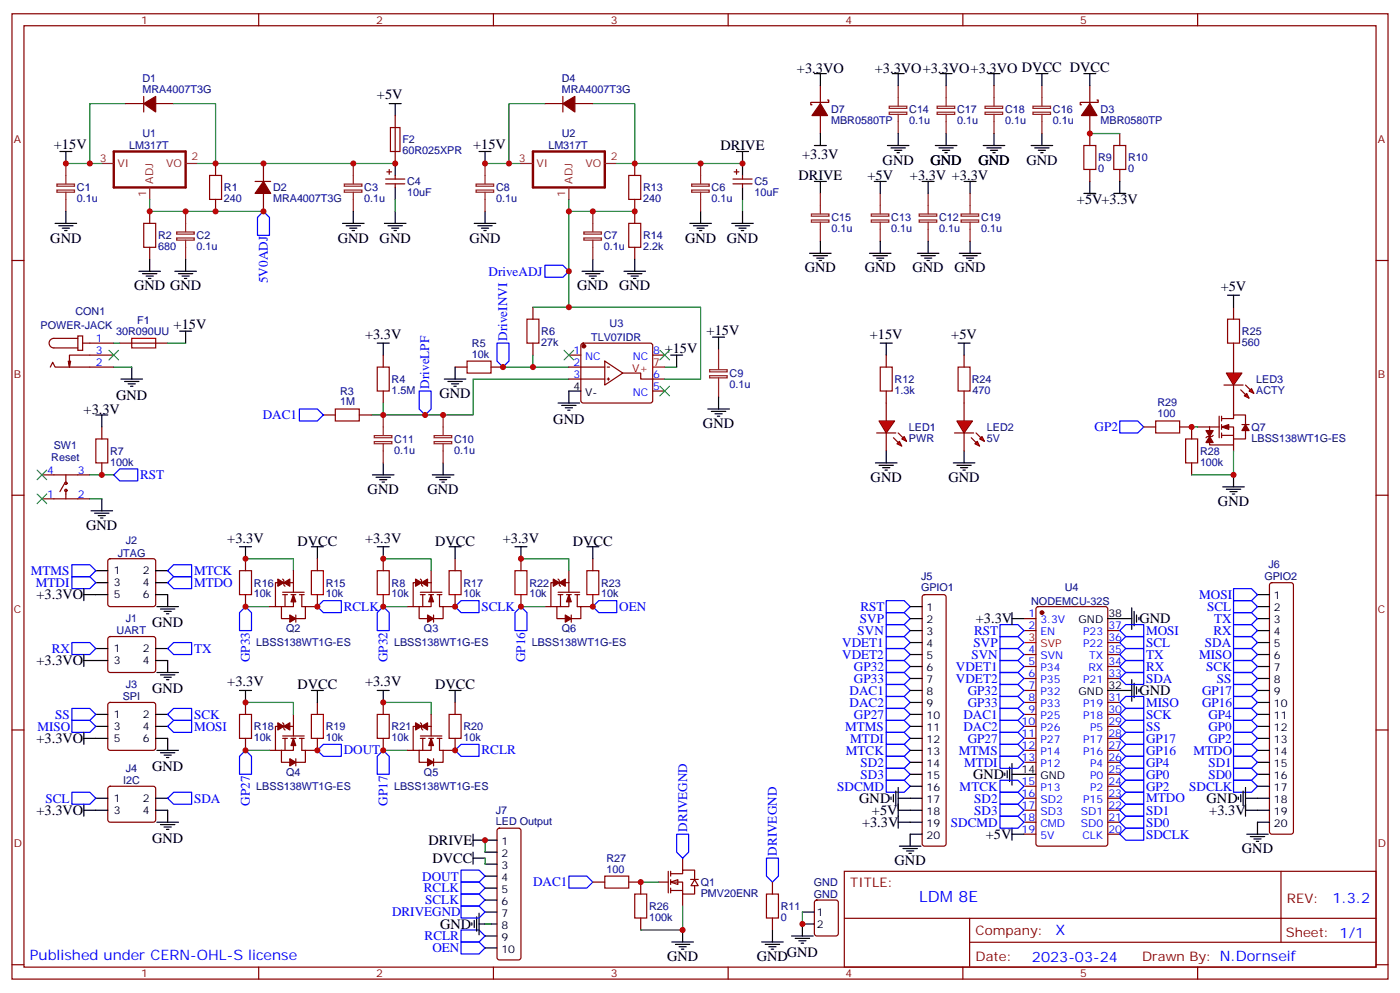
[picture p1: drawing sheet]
<svg xmlns="http://www.w3.org/2000/svg" width="412mm" height="292mm" viewBox="0 0 412 292" stroke-linecap="round" stroke-linejoin="round" font-family="sans-serif">
<g fill="none" stroke="#870000" stroke-width=".35">
<path d="M3.5 4.1h405.4v284.3h-405.4zM7.1 7.6h398.2v277.3h-398.2zM76.2 4.1v3.5M145.3 4.1v3.5M214.5 4.1v3.5M283.6 4.1v3.5M352.8 4.1v3.5M37 30.5h5.3M42.3 28.4v4.6M45.9 30.5h5.3M116.4 34v14.2M160.5 30.5h5.3"/>
<path d="M165.8 28.4v4.6M169.3 30.5h5.3M241.7 25.2v5.3M241.7 34v5.3M243.8 29.5h.3v.7h-5.3v.7h.4M63.5 48.2v3.5M63.5 58.7v3.6M75.1 53.4h4.6M77.6 48.2v5.2M77.6 57v5.3M113.6 52.7h5.6M113.6 54.2h5.6"/>
<path d="M113.9 50.6h1.5M114.7 49.9v1.4M116.4 51.7v1M116.4 54.2v1M215.9 52.7h5.6M215.9 54.2h5.6M216.3 50.6h1.4M217 49.9v1.4M218.7 51.7v1M218.7 54.2v1M3.5 76.7h3.6M44.1 62.3v3.5"/>
<path d="M44.1 72.8v3.6M405.3 76.7h3.6M22.9 99h1.4v4.2h-1.4zM22.9 99.7h-7a1.41 1.41 0 0 0-1.4 1.4 1.41 1.41 0 0 0 1.4 1.4h7M157 90.5v3.5M14.8 108.1l.7-1.4 .7 1.4h17.3M20.8 106.4l-.3 1.7M24.3 101.1h9.2M33.5 104.6h-13v3.5l-.4-1.7M35.3 101.1h14.1M112.9 104.6v3.5M112.9 115.2v3.5"/>
<path d="M134.1 108.1h3.5M144.6 108.1h3.6M157 101.1v3.5M167.6 108.1h10.6M167.6 104.6h3.5M167.6 111.7h10.6M171.3 101.3l.5-.2h19.8l.5 .2 .2 .5v16.2l-.3 .5-.4 .2h-19.8l-.5-.2-.2-.5v-16.2zM178.2 106.4l5.2 3.5-5.2 3.5zM178.9 108.1h.7M178.9 111.7h.7M179.2 111.3v.7M183.4 109.9h5.3v1.8h7.1"/>
<path d="M192.3 104.6h3.5M192.3 115.2h3.5M12.3 139.9h14.2M19.4 139.9v2.4M30 125.8v3.5M30 136.3v3.6M95.2 122.2h3.6M105.8 122.2h3.6M3.5 145.9h3.6M12.3 146.9h14.2M19 142.3l-1.4 2.5M19.4 144.5v2.4"/>
<path d="M405.3 145.9h3.6M32 164.8l.5-.2h12.7l.5 .2 .2 .5v12.7l-.3 .5-.4 .2h-12.7l-.5-.3-.3-.4v-12.7zM271.9 175.4l.4-.2h5.7l.5 .2 .2 .5v72.6l-.2 .5-.5 .2h-5.7l-.5-.2-.2-.5v-72.6zM305.4 178.9l.5-.2h19.7l.7 .4v69.4l-.4 .7h-20l-.7-.4v-69.4zM374.2 171.8l.4-.2h5.7l.5 .2 .2 .5v72.7l-.2 .5-.5 .2h-5.7l-.4-.2-.3-.5v-72.7zM32 187.7l.5-.2h12.7l.5 .2 .2 .5-.1 9.5-.6 .4-13-.1-.5-.6v-9.2zM301.6 182.2h3.6M301.6 185.7h3.6M301.6 192.8h3.6M301.6 196.3h3.6M301.6 199.8h3.6M326.3 185.7h3.5"/>
<path d="M326.3 192.8h3.5M326.3 196.3h3.5M326.3 199.8h3.5M326.3 189.3h3.5M3.5 215h3.6M32 207.1l.5-.2h12.7l.5 .2 .2 .5v12.7l-.3 .5-.4 .2h-12.7l-.5-.2-.3-.5v-12.7zM301.6 203.4h3.6M301.6 206.9h3.6M301.6 210.4h3.6M301.6 214h3.6M301.6 217.5h3.6M326.3 206.9h3.5"/>
<path d="M326.3 210.4h3.5M326.3 214h3.5M326.3 217.5h3.5M405.3 215h3.6M32 231.8l.5-.2h12.7l.5 .2 .2 .5-.1 9.5-.6 .4-13-.1-.5-.6v-9.2zM301.6 221h3.6M301.6 224.5h3.6M301.6 231.6h3.6M301.6 235.1h3.6M301.6 238.7h3.6M326.3 221h3.5M326.3 224.5h3.5"/>
<path d="M326.3 231.6h3.5M326.3 235.1h3.5M326.3 238.7h3.5M326.3 228.1h3.5M248.7 256.6h156.6v28.3h-156.6zM301.6 242.2h3.6M301.6 245.7h3.6M326.3 242.2h3.5M326.3 245.7h3.5M377.3 256.7v20.8M240.1 265.3l.5-.2h5.6l.7 .4v9.5l-.4 .6-5.9 .1-.7-.5v-9.4zM248.7 270.5h156.5"/>
<path d="M285.6 277.5h119.6M285.6 270.5v14.1M3.5 284.2h3.6M76.2 284.9v3.5M145.3 284.9v3.5M214.5 284.9v3.5M283.6 284.9v3.5M352.8 284.9v3.5M405.3 284.2h3.6"/>
<circle cx="19.4" cy="142.3" r=".35"/>
<circle cx="19.4" cy="144.5" r=".35"/>
</g>
<path d="M33.5 44.6h21.2v10.6h-21.2zM157 44.6h21.2v10.6h-21.2z" fill="none" stroke="#870000" stroke-width=".71"/>
<g fill="none" stroke="#8c2424" stroke-width=".35">
<path d="M261.9 31.3h5.2v.6h-5.2zM261.9 33.1h5.2v.6h-5.2zM264.6 25.2v6M264.6 33.7v5.6M16.8 54.2h5.1v.7h-5.1zM16.8 56h5.1v.6h-5.1zM19.4 48.2v6M19.4 56.6v5.7M30 48.2h3.5M44.1 55.2v3.5M54.7 48.2h3.5M101.4 54.2h5.2v.7h-5.2z"/>
<path d="M101.4 56h5.2v.6h-5.2zM104.1 48.2v6M104.1 56.6v5.7M140.2 54.2h5.2v.7h-5.2zM140.2 56h5.2v.6h-5.2zM142.9 48.2v6M142.9 56.6v5.7M153.5 48.2h3.5M167.6 55.2v3.5M178.2 48.2h3.5M203.7 54.2h5.2v.7h-5.2zM203.7 56h5.2v.6h-5.2z"/>
<path d="M206.4 48.2v6M206.4 56.6v5.7M259.3 57v6M273.4 57v6M52 68.3h5.2v.7h-5.2zM52 70.1h5.2v.6h-5.2zM54.7 62.3v6M54.7 70.7v5.7M172 68.3h5.2v.7h-5.2zM172 70.1h5.2v.6h-5.2zM174.6 62.3v6M174.6 70.7v5.7"/>
<path d="M256.6 63h5.2v.7h-5.2zM256.6 64.8h5.2v.6h-5.2zM259.3 65.4v5.7M270.8 63h5.1v.7h-5.1zM270.8 64.8h5.1v.6h-5.1zM273.4 65.4v5.7M209 108.9h5.2v.6h-5.2zM209 110.7h5.2v.6h-5.2zM211.7 102.8v6M211.7 111.3v5.6M110.2 128.3h5.2v.6h-5.2zM110.2 130.1h5.2v.6h-5.2z"/>
<path d="M112.9 122.2v6M112.9 130.7v5.6M127.9 128.3h5.2v.6h-5.2zM127.9 130.1h5.2v.6h-5.2zM130.5 122.2v6M130.5 130.7v5.6"/>
</g>
<g fill="none" stroke="#000" stroke-width=".35">
<path d="M114.7 30.5h3.5M116.4 30.5v3.5M239.9 21.7h3.5M241.7 21.7v3.5M241.7 39.3v3.6M262.8 21.7h3.5M264.6 21.7v3.5M264.6 39.3v3.6M17.6 44.6h3.6M19.4 44.6v3.6M116.4 48.2v3.5M116.4 55.2v3.5"/>
<path d="M141.1 44.6h3.5M142.9 44.6v3.6M217 44.6h3.5M218.7 44.6v7.1M218.7 55.2v3.5M239.9 53.4h3.5M239.9 42.9h3.5M241.7 53.4v3.6M257.5 53.4h3.6M259.3 53.4v3.6M261.4 42.9h6.4M262.5 43.6h4.2"/>
<path d="M263.5 44.3h2.1M264.2 45h.7M271.6 53.4h3.6M273.4 53.4v3.6M16.2 65.8h6.4M17.3 66.5h4.2M18.3 67.2h2.2M19 67.9h.8M19.4 62.3v3.5M40.9 79.9h6.4M44.1 76.4v3.5M51.5 79.9h6.4"/>
<path d="M54.7 76.4v3.5M100.9 65.8h6.3M102 66.5h4.2M103 67.2h2.1M103.7 67.9h.7M104.1 62.3v3.5M113.2 65.8h6.4M114.3 66.5h4.2M115.4 67.2h2.1M116.1 67.9h.7M116.4 62.3v3.5M139.7 65.8h6.3"/>
<path d="M140.8 66.5h4.2M141.8 67.2h2.1M142.5 67.9h.7M142.9 62.3v3.5M171.4 79.9h6.4M174.6 76.4v3.5M203.2 65.8h6.3M204.3 66.5h4.2M205.3 67.2h2.1M206 67.9h.7M206.4 62.3v3.5M215.5 65.8h6.4"/>
<path d="M216.6 66.5h4.2M217.7 67.2h2.1M218.4 67.9h.7M218.7 62.3v3.5M256.1 74.6h6.4M257.2 75.3h4.2M258.2 76h2.1M258.9 76.7h.7M259.3 71.1v3.5M270.2 74.6h6.4M271.3 75.3h4.2M272.3 76h2.2"/>
<path d="M273 76.7h.8M273.4 71.1v3.5M42 80.6h4.2M43 81.3h2.2M43.7 82h.7M52.6 80.6h4.2M52.9 97.5h3.5M53.6 81.3h2.1M54.3 82h.7M54.7 97.5v3.6M172.5 80.6h4.2M173.6 81.3h2.1"/>
<path d="M174.3 82h.7M209.9 99.3h3.5M211.7 99.3v3.5M35.6 111.7h6.4M36.7 112.4h4.2M37.7 113.1h2.2M38.5 113.8h.7M38.8 108.1v3.6M111.1 101.1h3.6M112.9 101.1v3.5M130.9 111.7h6.3M131.9 112.4h4.3"/>
<path d="M133 113.1h2.1M133.7 113.8h.7M134.1 108.1v3.6M164.4 118.7h6.3M165.5 119.4h4.2M171.1 115.2h-3.5v3.5M197.6 104.6h3.5M199.3 104.6v3.5M211.7 116.9v3.6M28.2 122.2h3.5M30 122.2v3.6M109.7 139.9h6.4"/>
<path d="M112.9 136.3v3.6M127.4 139.9h6.3M130.5 136.3v3.6M166.5 120.1h2.1M167.2 120.8h.7M208.5 120.5h6.3M209.5 121.2h4.3M210.6 121.9h2.1M211.3 122.6h.7M26.8 150.5h6.4M27.9 151.2h4.2M28.9 151.9h2.1"/>
<path d="M29.6 152.6h.7M30 146.9v3.6M110.8 140.6h4.2M111.8 141.3h2.1M112.5 142h.7M128.4 140.6h4.2M129.5 141.3h2.1M130.2 142h.7M24.7 175.2h7M24.7 173.4v3.5M28.2 168.1h3.5M28.2 171.6h3.5"/>
<path d="M45.9 168.1h3.5M45.9 171.6h3.5M45.9 175.2h3.5v3.5M46.2 178.7h6.4M47.3 179.4h4.2M268.1 178.7h3.5M333.4 179v6.4M370.4 175.2h3.5M370.4 178.7h3.5M24.7 194.6h7M24.7 192.8v3.5M28.2 191h3.5"/>
<path d="M45.9 194.6h3.5v3.5M45.9 191h3.5M46.2 198.1h6.4M47.3 198.8h4.2M48.3 180.1h2.1M48.3 199.5h2.1M49 180.8h.7M268.1 182.2h3.5M268.1 185.7h3.5M268.1 189.3h3.5M268.1 192.8h3.5M268.1 196.3h3.5"/>
<path d="M268.1 199.8h3.5M298.1 182.2h3.5M298.1 180.4v3.6M326.3 182.2h7.1M334.1 180.1v4.2M334.8 181.2v2.1M335.5 181.9v.7M370.4 182.2h3.5M370.4 185.7h3.5M370.4 189.3h3.5M370.4 192.8h3.5M370.4 196.3h3.5"/>
<path d="M370.4 199.8h3.5M24.7 217.5h7M24.7 215.7v3.6M28.2 210.4h3.5M28.2 214h3.5M45.9 217.5h3.5v3.5M45.9 210.4h3.5M45.9 214h3.5M49 200.2h.7M268.1 203.4h3.5M268.1 210.4h3.5M268.1 214h3.5"/>
<path d="M268.1 217.5h3.5M268.1 206.9h3.5M326.3 203.4h7.1M333.4 200.2v6.4M334.1 201.3v4.2M334.8 202.3v2.1M335.5 203v.7M370.4 203.4h3.5M370.4 210.4h3.5M370.4 214h3.5M370.4 217.5h3.5M370.4 206.9h3.5"/>
<path d="M24.7 238.7h7M24.7 236.9v3.5M28.2 235.1h3.5M45.9 238.7h3.5v3.5M45.9 235.1h3.5M46.2 221h6.4M47.3 221.7h4.2M48.3 222.4h2.1M49 223.1h.7M264.6 238.7h7M264.6 236.9v7M268.1 228.1h3.5"/>
<path d="M268.1 221h3.5M268.1 224.5h3.5M268.1 231.6h3.5M268.1 235.1h3.5M296 227.7v.7M296.7 227v2.1M297.4 226v4.2M298.1 228.1h7.1M298.1 224.9v6.3M366.9 238.7h7M366.9 236.9v3.5M370.4 228.1h3.5"/>
<path d="M370.4 221h3.5M370.4 224.5h3.5M370.4 231.6h3.5M370.4 235.1h3.5M46.2 242.2h6.4M47.3 242.9h4.2M48.3 243.6h2.1M49 244.3h.7M264.6 242.2h7M264.9 249.2h6.4M266 249.9h4.2M267.1 250.6h2.1"/>
<path d="M267.8 251.4h.7M271.6 245.7h-3.5v3.5M298.1 243.9v3.6M298.1 245.7h3.5M367.2 245.7h6.4M368.3 246.4h4.2M369.4 247.1h2.1M370.1 247.8h.7M373.9 242.2h-3.5v3.5M224.4 277.5h6.3M225.4 278.2h4.3M226.5 278.9h2.1"/>
<path d="M227.2 279.6h.7M227.5 273.9v3.6M233.2 275.7h6.3M234.2 276.4h4.3M235.3 277.1h2.1M236 277.8h.7M236.4 268.6h3.5M239.9 272.2h-3.5v3.5"/>
</g>
<path d="M115 37.6h2.8v7h-2.8zM61.7 51.7h3.6v7h-3.6zM42.3 65.8h3.6v7h-3.6zM38.8 99.7h7.1v2.8h-7.1zM155.2 94h3.5v7.1h-3.5zM111.1 108.1h3.6v7.1h-3.6zM137.6 106.4h7v3.5h-7zM28.2 129.3h3.5v7h-3.5zM98.8 120.5h7v3.5h-7z" fill="none" stroke="#a10000" stroke-width=".35"/>
<g fill="none" stroke="#008700" stroke-width=".35">
<path d="M37 30.5h-10.5v17.7h-7.1M51.2 30.5h12.3v17.7M160.5 30.5h-10.6v17.7h-7M174.6 30.5h12.4v17.7M26.5 48.2h3.5M44.1 58.7v3.6h33.5M58.2 48.2h58.2M116.4 58.7v3.6M149.9 48.2h3.6M167.6 58.7v3.6h19.4M218.7 58.7v3.6M167.6 62.3v28.2h-10.6"/>
<path d="M167.6 90.5h38.8v21.2h-10.6M33.5 108.1h5.3M33.5 101.1h1.8M49.4 101.1h5.3M112.9 118.7v3.5M148.2 108.1h8.8M157 104.6v3.5h10.6M167.6 111.7h-28.3v10.5h-29.9M195.8 108.1h3.5M26.5 139.9h7M26.5 146.9h3.5M236.4 268.6v3.6"/>
</g>
<g fill="#870000" stroke="#870000" stroke-width=".35">
<path d="M42.3 30.5l3.6-2.1v4.6z"/>
<path d="M77.6 53.4l2.1 3.6h-4.6z"/>
<path d="M165.8 30.5l3.5-2.1v4.6z"/>
<path d="M241.7 30.5l2.1 3.5h-4.6z"/>
<circle cx="306.9" cy="180.4" r=".53"/>
<circle cx="172" cy="102" r=".53"/>
</g>
<g fill="none" stroke="#00f" stroke-width=".35">
<path d="M77.6 62.3l1.8 1.7v5.3h-3.6v-5.3zM160.5 78.1h5.3l1.8 1.8-1.8 1.8h-5.3zM123.5 115.2h3.5v5.3l-1.8 1.7-1.7-1.7zM146.4 101.1h3.5v5.3l-1.7 1.7-1.8-1.7zM33.5 139.9l1.8-1.8h5.3v3.5h-5.3zM88.2 120.5h5.3l1.7 1.7-1.7 1.8h-5.3zM21.2 166.3h5.3l1.7 1.8-1.7 1.8h-5.3zM21.2 169.9h5.3l1.7 1.7-1.7 1.8h-5.3zM49.4 171.6l1.8-1.7h5.2v3.5h-5.2zM51.2 166.3h5.2v3.6h-5.2l-1.8-1.8zM261.1 176.9h5.2l1.8 1.8-1.8 1.7h-5.2zM363.4 173.4h5.3l1.7 1.8-1.7 1.7h-5.3z"/>
<path d="M363.4 176.9h5.3l1.7 1.8-1.7 1.7h-5.3zM21.2 189.3h5.3l1.7 1.7-1.7 1.8h-5.3zM49.4 191l1.8-1.7h5.2v3.5h-5.2zM261.1 180.4h5.2l1.8 1.8-1.8 1.8h-5.2zM261.1 184h5.2l1.8 1.7-1.8 1.8h-5.2zM261.1 187.5h5.2l1.8 1.8-1.8 1.7h-5.2zM261.1 198.1h5.2l1.8 1.7-1.8 1.8h-5.2zM261.1 194.6h5.2l1.8 1.7-1.8 1.8h-5.2zM261.1 191h5.2l1.8 1.8-1.8 1.8h-5.2zM294.6 184h5.3l1.7 1.7-1.7 1.8h-5.3zM294.6 187.5h5.3l1.7 1.8-1.7 1.7h-5.3zM294.6 191h5.3l1.7 1.8-1.7 1.8h-5.3z"/>
<path d="M294.6 194.6h5.3l1.7 1.7-1.7 1.8h-5.3zM294.6 198.1h5.3l1.7 1.7-1.7 1.8h-5.3zM329.8 192.8l1.8-1.8h5.3v3.6h-5.3zM329.8 196.3l1.8-1.7h5.3v3.5h-5.3zM329.8 185.7l1.8-1.7h5.3v3.5h-5.3zM329.8 189.3l1.8-1.8h5.3v3.5h-5.3zM329.8 199.8l1.8-1.7h5.3v3.5h-5.3zM363.4 184h5.3l1.7 1.7-1.7 1.8h-5.3zM363.4 180.4h5.3l1.7 1.8-1.7 1.8h-5.3zM363.4 187.5h5.3l1.7 1.8-1.7 1.7h-5.3zM363.4 191h5.3l1.7 1.8-1.7 1.8h-5.3zM363.4 194.6h5.3l1.7 1.7-1.7 1.8h-5.3z"/>
<path d="M363.4 198.1h5.3l1.7 1.7-1.7 1.8h-5.3zM21.2 212.2h5.3l1.7 1.8-1.7 1.7h-5.3zM21.2 208.7h5.3l1.7 1.7-1.7 1.8h-5.3zM49.4 210.4l1.8-1.7h5.2v3.5h-5.2zM49.4 214l1.8-1.8h5.2v3.5h-5.2zM261.1 201.6h5.2l1.8 1.8-1.8 1.7h-5.2zM261.1 205.1h5.2l1.8 1.8-1.8 1.8h-5.2zM261.1 208.7h5.2l1.8 1.7-1.8 1.8h-5.2zM261.1 212.2h5.2l1.8 1.8-1.8 1.7h-5.2zM261.1 215.7h5.2l1.8 1.8-1.8 1.8h-5.2zM261.1 219.3h5.2l1.8 1.7-1.8 1.8h-5.2zM294.6 219.3h5.3l1.7 1.7-1.7 1.8h-5.3z"/>
<path d="M294.6 201.6h5.3l1.7 1.8-1.7 1.7h-5.3zM294.6 205.1h5.3l1.7 1.8-1.7 1.8h-5.3zM294.6 208.7h5.3l1.7 1.7-1.7 1.8h-5.3zM294.6 212.2h5.3l1.7 1.8-1.7 1.7h-5.3zM294.6 215.7h5.3l1.7 1.8-1.7 1.8h-5.3zM329.8 206.9l1.8-1.8h5.3v3.6h-5.3zM329.8 210.4l1.8-1.7h5.3v3.5h-5.3zM329.8 214l1.8-1.8h5.3v3.5h-5.3zM329.8 217.5l1.8-1.8h5.3v3.6h-5.3zM363.4 201.6h5.3l1.7 1.8-1.7 1.7h-5.3zM363.4 205.1h5.3l1.7 1.8-1.7 1.8h-5.3zM363.4 208.7h5.3l1.7 1.7-1.7 1.8h-5.3z"/>
<path d="M363.4 212.2h5.3l1.7 1.8-1.7 1.7h-5.3zM363.4 215.7h5.3l1.7 1.8-1.7 1.8h-5.3zM363.4 219.3h5.3l1.7 1.7-1.7 1.8h-5.3zM21.2 233.4h5.3l1.7 1.7-1.7 1.8h-5.3zM49.4 235.1l1.8-1.7h5.2v3.5h-5.2zM261.1 222.8h5.2l1.8 1.7-1.8 1.8h-5.2zM261.1 226.3h5.2l1.8 1.8-1.8 1.7h-5.2zM261.1 229.8h5.2l1.8 1.8-1.8 1.8h-5.2zM294.6 222.8h5.3l1.7 1.7-1.7 1.8h-5.3zM294.6 229.8h5.3l1.7 1.8-1.7 1.8h-5.3zM294.6 233.4h5.3l1.7 1.7-1.7 1.8h-5.3zM294.6 236.9h5.3l1.7 1.8-1.7 1.7h-5.3z"/>
<path d="M329.8 235.1l1.8-1.7h5.3v3.5h-5.3zM329.8 238.7l1.8-1.8h5.3v3.5h-5.3zM329.8 221l1.8-1.7h5.3v3.5h-5.3zM329.8 224.5l1.8-1.7h5.3v3.5h-5.3zM329.8 228.1l1.8-1.8h5.3v3.5h-5.3zM329.8 231.6l1.8-1.8h5.3v3.6h-5.3zM363.4 229.8h5.3l1.7 1.8-1.7 1.8h-5.3zM363.4 222.8h5.3l1.7 1.7-1.7 1.8h-5.3zM363.4 226.3h5.3l1.7 1.8-1.7 1.7h-5.3zM225.8 252.8h3.5v5.3l-1.8 1.7-1.7-1.7zM294.6 240.4h5.3l1.7 1.8-1.7 1.7h-5.3zM329.8 242.2l1.8-1.8h5.3v3.5h-5.3z"/>
<path d="M329.8 245.7l1.8-1.8h5.3v3.6h-5.3z"/>
</g>
<path d="M192.3 108.1h3.5M301.6 189.3h3.6" fill="none" stroke="#f00" stroke-width=".35"/>
<path d="M166.2 103.2l2.8 2.8M169 103.2l-2.8 2.8M194.4 113.8l2.8 2.8M194.4 103.2l2.8 2.8M197.2 113.8l-2.8 2.8M197.2 103.2l-2.8 2.8M10.9 138.5l2.9 2.8M13.8 138.5l-2.9 2.8M10.9 145.5l2.9 2.8M13.8 145.5l-2.9 2.8" fill="none" stroke="#3c3" stroke-width=".35"/>
<path d="M197.6 259.8l2.1-.7v1.4z" fill="#fff" stroke="#870000" stroke-width=".35"/>
<g fill="none" stroke="#870000" stroke-width=".35">
<path d="M321 25.2v5.3M321 34v8.9M323.1 29.5h.4v.7h-5.3v.7h.4M329.8 39.3v3.6M187 48.2v3.5M187 58.7v7.1M321 49.9v3.5M329.8 49.9v3.5M187 72.8v3.6M72.3 164.6v3.5M72.3 175.2v3.5M79.4 178.7h3.5"/>
<path d="M82.9 178.7v3.5h2.8M83.3 170.6l.3 .3v1.4l.4 .4M83.3 174.4h6.3M83.3 175.2h1.4M84 175.2v3.5M85.7 175.2h1.4M86.4 171.6h-5.3v7.1M86.4 175.2v3.5h-3.5M86.4 168.1v6.3M88.2 175.2h1.4M88.9 175.2v3.5h1.1v3.5h-3.6M93.5 175.2v3.5h-3.5"/>
<path d="M93.5 164.6v3.5M112.9 164.6v3.5M112.9 175.2v3.5M119.9 178.7h3.6M123.5 178.7v3.5h2.8M123.8 170.6l.4 .3v1.4l.3 .4M123.8 174.4h6.4M123.8 175.2h1.4M124.5 175.2v3.5M126.3 175.2h1.4M127 171.6h-5.3v7.1M127 175.2v3.5h-3.5"/>
<path d="M127 168.1v6.3M128.8 175.2h1.4M129.5 175.2v3.5h1v3.5h-3.5M134.1 164.6v3.5M134.1 175.2v3.5h-3.6M153.5 164.6v3.5M153.5 175.2v3.5M160.5 178.7h3.5M164 178.7v3.5h2.9M164.4 170.6l.3 .3v1.4l.4 .4M164.4 174.4h6.3M164.4 175.2h1.4"/>
<path d="M165.1 175.2v3.5M166.9 175.2h1.4M167.6 171.6h-5.3v7.1M167.6 175.2v3.5h-3.6M167.6 168.1v6.3M169.3 175.2h1.4M170 175.2v3.5h1.1v3.5h-3.5M174.6 175.2v3.5h-3.5M174.6 164.6v3.5M87.1 181.2v2.1M127.7 181.2v2.1M168.3 181.2v2.1"/>
<path d="M72.3 206.9v3.5M72.3 217.5v3.5M83.3 212.9l.3 .4v1.4l.4 .3M83.3 216.8h6.3M83.3 217.5h1.4M84 217.5v3.5M85.7 217.5h1.4M86.4 214h-5.3v7M86.4 217.5v3.5h-3.5M86.4 210.4v6.4M88.2 217.5h1.4M88.9 217.5v3.5h1.1v3.5h-3.6"/>
<path d="M93.5 217.5v3.5h-3.5M93.5 206.9v3.5M112.9 206.9v3.5M112.9 217.5v3.5M123.8 212.9l.4 .4v1.4l.3 .3M123.8 216.8h6.4M123.8 217.5h1.4M124.5 217.5v3.5M126.3 217.5h1.4M127 214h-5.3v7M127 217.5v3.5h-3.5M127 210.4v6.4"/>
<path d="M128.8 217.5h1.4M129.5 217.5v3.5h1v3.5h-3.5M134.1 206.9v3.5M134.1 217.5v3.5h-3.6M79.4 221h3.5M82.9 221v3.5h2.8M87.1 223.5v2.1M119.9 221h3.6M123.5 221v3.5h2.8M127.7 223.5v2.1M194 259.8h2.8M196.8 256.6v6.4"/>
<path d="M197.6 257.4h3.5v-1.1h3.5v2.8M197.6 259.8h3.5v3.5h3.5v-2.4M197.6 256.6v1.5M197.6 259.1v1.4M201.1 252.8v3.5M203.4 259h2.3M204.6 259.1l1.1 1.8h-2.1zM227.5 259.8v3.5M197.6 262.3h3.5M197.6 261.6v1.4M201.1 263.3v3.6M227.5 270.4v3.5"/>
</g>
<path d="M72.3 178.7l1.8 1.7v5.3h-3.5v-5.3zM93.5 178.7l1.7-1.8h5.3v3.5h-5.3zM112.9 178.7l1.8 1.7v5.3h-3.6v-5.3zM134.1 178.7l1.7-1.8h5.3v3.5h-5.3zM153.5 178.7l1.7 1.7v5.3h-3.5v-5.3zM174.6 178.7l1.8-1.8h5.3v3.5h-5.3zM72.3 221l1.8 1.8v5.3h-3.5v-5.3zM93.5 221l1.7-1.7h5.3v3.5h-5.3zM112.9 221l1.8 1.8v5.3h-3.6v-5.3zM134.1 221l1.7-1.7h5.3v3.5h-5.3zM167.6 258.1h5.3l1.7 1.7-1.7 1.8h-5.3zM199.3 245.7h3.5v5.3l-1.7 1.8-1.8-1.8z" fill="none" stroke="#00f" stroke-width=".35"/>
<g fill="none" stroke="#000" stroke-width=".35">
<path d="M276.9 21.7h3.6M278.7 21.7v3.5M278.7 39.3v3.6M291 21.7h3.6M292.8 21.7v3.5M292.8 39.3v3.6M305.2 21.7h3.5M306.9 21.7v3.5M306.9 39.3v3.6M319.3 21.7h3.5M321 21.7v3.5M275.5 42.9h6.4"/>
<path d="M276.6 43.6h4.2M277.6 44.3h2.2M278.3 45h.7M284 53.4h3.5M285.8 53.4v3.6M289.6 42.9h6.4M290.7 43.6h4.2M291.7 44.3h2.2M292.5 45h.7M303.7 42.9h6.4M304.8 43.6h4.2M305.9 44.3h2.1"/>
<path d="M306.6 45h.7M319.3 57h3.5M321 53.4v3.6M328.1 57h3.5M329.8 53.4v3.6M183.8 79.9h6.3M187 76.4v3.5M238.5 74.6h6.3M239.5 75.3h4.3M240.6 76h2.1M241.3 76.7h.7M241.7 71.1v3.5"/>
<path d="M282.6 74.6h6.3M283.6 75.3h4.3M284.7 76h2.1M285.4 76.7h.7M285.8 71.1v3.5M184.9 80.6h4.2M185.9 81.3h2.1M186.6 82h.7M70.6 161h3.5M72.3 161v3.6M91.7 161h3.5M93.5 161v3.6"/>
<path d="M111.1 161h3.6M112.9 161v3.6M132.3 161h3.5M134.1 161v3.6M151.7 161h3.5M153.5 161v3.6M172.9 161h3.5M174.6 161v3.6M70.6 203.4h3.5M72.3 203.4v3.5M91.7 203.4h3.5M93.5 203.4v3.5"/>
<path d="M111.1 203.4h3.6M112.9 203.4v3.5M132.3 203.4h3.5M134.1 203.4v3.5M262.5 234.8v.7M263.2 234.1v2.1M263.9 233v4.2M264.6 235.1h3.5M264.6 232v6.3M364.8 234.8v.7M365.5 234.1v2.1M366.2 233v4.2"/>
<path d="M366.9 235.1h3.5M366.9 232v6.3M197.9 277.5h6.4M199 278.2h4.2M200 278.9h2.1M200.7 279.6h.7M201.1 273.9v3.6"/>
</g>
<g fill="none" stroke="#8c2424" stroke-width=".35">
<path d="M276 31.3h5.2v.6h-5.2zM276 33.1h5.2v.6h-5.2zM278.7 25.2v6M278.7 33.7v5.6M290.2 31.3h5.1v.6h-5.1zM290.2 33.1h5.1v.6h-5.1zM292.8 25.2v6M292.8 33.7v5.6M304.3 31.3h5.2v.6h-5.2zM304.3 33.1h5.2v.6h-5.2zM306.9 25.2v6M306.9 33.7v5.6"/>
<path d="M241.7 57v6M285.8 57v6M239 63h5.2v.7h-5.2zM239 64.8h5.2v.6h-5.2zM241.7 65.4v5.7M283.1 63h5.2v.7h-5.2zM283.1 64.8h5.2v.6h-5.2zM285.8 65.4v5.7"/>
</g>
<g fill="none" stroke="#a10000" stroke-width=".35">
<path d="M185.2 51.7h3.5v7h-3.5zM319.3 42.9h3.5v7h-3.5zM328.1 42.9h3.5v7h-3.5zM185.2 65.8h3.5v7h-3.5zM70.6 168.1h3.5v7.1h-3.5zM91.7 168.1h3.5v7.1h-3.5zM111.1 168.1h3.6v7.1h-3.6zM132.3 168.1h3.5v7.1h-3.5zM151.7 168.1h3.5v7.1h-3.5zM172.9 168.1h3.5v7.1h-3.5zM70.6 210.4h3.5v7.1h-3.5zM91.7 210.4h3.5v7.1h-3.5z"/>
<path d="M111.1 210.4h3.6v7.1h-3.6zM132.3 210.4h3.5v7.1h-3.5zM225.8 263.3h3.5v7.1h-3.5z"/>
</g>
<path d="M321 39.3h8.8M181.7 48.2h37M72.3 164.6h14.1v3.5M72.3 178.7h7.1M112.9 164.6h14.1v3.5M112.9 178.7h7M153.5 164.6h14.1v3.5M153.5 178.7h7M72.3 206.9h14.1v3.5M112.9 206.9h14.1v3.5M72.3 221h7.1M112.9 221h7" fill="none" stroke="#008700" stroke-width=".35"/>
<g fill="#870000" stroke="#870000" stroke-width=".35">
<path d="M321 30.5l2.1 3.5h-4.5z"/>
<path d="M124.2 214l1.7-1.1v2.1z"/>
<path d="M122.4 212.9l1.8 1.1-1.8 1z"/>
<path d="M127 217.5l.7 2.1h-1.4z"/>
<path d="M125.9 223.5l1.8 1-1.8 1.1z"/>
<path d="M164.7 171.6l1.8-1v2.1z"/>
<path d="M163 170.6l1.7 1-1.7 1.1z"/>
<path d="M167.6 175.2l.7 2.1h-1.4z"/>
<path d="M166.5 181.2l1.8 1-1.8 1.1z"/>
<path d="M83.6 214l1.8-1.1v2.1z"/>
<path d="M81.8 212.9l1.8 1.1-1.8 1z"/>
<path d="M86.4 217.5l.7 2.1h-1.4z"/>
<path d="M85.4 223.5l1.7 1-1.7 1.1z"/>
<path d="M83.6 171.6l1.8-1v2.1z"/>
<path d="M81.8 170.6l1.8 1-1.8 1.1z"/>
<path d="M86.4 175.2l.7 2.1h-1.4z"/>
<path d="M85.4 181.2l1.7 1-1.7 1.1z"/>
<path d="M124.2 171.6l1.7-1v2.1z"/>
<path d="M122.4 170.6l1.8 1-1.8 1.1z"/>
<path d="M127 175.2l.7 2.1h-1.4z"/>
<path d="M125.9 181.2l1.8 1-1.8 1.1z"/>
</g>
<path d="M32.1 103.2l2.8 2.8M34.9 103.2l-2.8 2.8" fill="none" stroke="#3c3" stroke-width=".35"/>
<g fill="#f00" stroke="#870000" stroke-width=".35">
<path d="M258.9 124h4.6l-2.4 3.5z"/>
<path d="M258.2 127.5h5.7z"/>
</g>
<g fill="#870000" stroke="#870000" stroke-width=".35">
<path d="M264.6 127.5l1.4 1.4z"/>
<path d="M263.2 128.9l1.4 1.5z"/>
</g>
<g fill="#f00" stroke="#870000" stroke-width=".35">
<path d="M266.3 128.6l.8 1.4-1.5-.7z"/>
<path d="M264.2 130.7l.7-.7 .7 1.4z"/>
</g>
<path d="M261.1 104.6v3.5M261.1 115.2v8.8M284 104.6v3.5M284 115.2v3.5M261.1 127.5v5.3" fill="none" stroke="#870000" stroke-width=".35"/>
<path d="M259.3 101.1h3.5M261.1 101.1v3.5M257.9 136.3h6.3M258.9 137.1h4.3M260 137.8h2.1M260.7 138.5h.7M261.1 132.8v3.5M280.8 136.3h6.4M281.9 137.1h4.2M282.9 137.8h2.1M283.6 138.5h.7M284 132.8v3.5" fill="none" stroke="#000" stroke-width=".35"/>
<path d="M259.3 108.1h3.5v7.1h-3.5zM282.2 108.1h3.6v7.1h-3.6z" fill="none" stroke="#a10000" stroke-width=".35"/>
<g fill="#f00" stroke="#870000" stroke-width=".35">
<path d="M281.9 124h4.6l-2.5 3.5z"/>
<path d="M281.2 127.5h5.6z"/>
</g>
<g fill="#870000" stroke="#870000" stroke-width=".35">
<path d="M287.5 127.5l1.4 1.4z"/>
<path d="M286.1 128.9l1.4 1.5z"/>
</g>
<g fill="#f00" stroke="#870000" stroke-width=".35">
<path d="M288.6 129.3l.7-.7 .7 1.4z"/>
<path d="M287.2 130.7l.7-.7 .7 1.4z"/>
</g>
<path d="M284 118.7v5.3M284 127.5v5.3" fill="none" stroke="#870000" stroke-width=".35"/>
<path d="M282.2 101.1h3.6M284 101.1v3.5" fill="none" stroke="#000" stroke-width=".35"/>
<g fill="#f00" stroke="#870000" stroke-width=".35">
<path d="M361.2 109.9h4.6l-2.4 3.5z"/>
<path d="M360.5 113.4h5.7z"/>
</g>
<g fill="#870000" stroke="#870000" stroke-width=".35">
<path d="M366.9 113.4l1.4 1.4z"/>
<path d="M365.5 114.8l1.4 1.4z"/>
</g>
<g fill="#f00" stroke="#870000" stroke-width=".35">
<path d="M367.9 115.2l.8-.7 .7 1.4z"/>
<path d="M367.2 115.9l.7 1.4-1.4-.7z"/>
</g>
<g fill="none" stroke="#870000" stroke-width=".35">
<path d="M363.4 90.5v3.5M363.4 101.1v8.8M363.4 113.4v8.8M336.9 125.8h3.5M347.5 125.8h3.5v3.5M351 136.3v3.6M352.8 125.8h6.3M356.3 125.8v5.3h7.1M357.4 128.2l-.4 .4h-1.4l-.4 .3M359.1 122.6v6.3M359.8 123.3h3.6v-1.1h3.5v3.6M359.8 125.8h3.6v3.5"/>
<path d="M359.8 128.2h3.6M359.8 122.6v1.4M359.8 125.1v1.4M359.8 127.5v1.4M363.4 129.3v3.5M365.8 125.1h2.1M366.9 126.5v2.8h-3.5M146.6 244.2l.5-.3h5.7l.5 .3 .2 .5v37.3l-.3 .5-.4 .3h-5.7l-.5-.3-.2-.5v-37.3zM174.6 259.8h3.6M185.2 259.8h3.5v3.5M188.7 270.4v3.5"/>
</g>
<g fill="none" stroke="#000" stroke-width=".35">
<path d="M361.6 87h3.5M363.4 87v3.5M363.4 139.9v3.5M360.2 143.4h6.3M361.2 144.1h4.3M362.3 144.8h2.1M363 145.5h.7M139.3 252.8h3.6M139.3 245.7v3.5M139.3 251v3.5M139.3 247.5h7.1M142.9 251h3.5"/>
<path d="M142.9 254.5h3.5M142.9 258.1h3.5M139 271.8v.7M139.7 271.1v2.1M140.4 270.1v4.2M141.1 272.2h5.3M141.1 269v6.3M142.9 261.6h3.5M142.9 265.1h3.5M142.9 268.6h3.5M142.9 275.7h3.5M142.9 279.2h3.5"/>
</g>
<path d="M361.6 94h3.5v7.1h-3.5zM340.4 124h7.1v3.5h-7.1zM349.2 129.3h3.6v7h-3.6zM178.2 258.1h7v3.5h-7zM187 263.3h3.5v7.1h-3.5z" fill="none" stroke="#a10000" stroke-width=".35"/>
<g fill="#870000" stroke="#870000" stroke-width=".35">
<path d="M355.2 126.8h2.2l-1.1 1.8z"/>
<path d="M356.3 128.6l1.1 1.8h-2.2z"/>
<path d="M359.8 125.8l2.1-.7v1.4z"/>
<path d="M366.9 125.1l1 1.7h-2.1z"/>
</g>
<path d="M329.8 124h5.3l1.8 1.8-1.8 1.7h-5.3zM135.8 259.8h5.3l1.8 1.8-1.8 1.7h-5.3zM135.8 256.3h5.3l1.8 1.8-1.8 1.7h-5.3zM135.8 277.5h5.3l1.8 1.7-1.8 1.8h-5.3zM135.8 273.9h5.3l1.8 1.8-1.8 1.8h-5.3zM135.8 263.3h5.3l1.8 1.8-1.8 1.8h-5.3zM135.8 266.9h5.3l1.8 1.7-1.8 1.8h-5.3z" fill="none" stroke="#00f" stroke-width=".35"/>
<path d="M351 125.8h1.8M363.4 132.8v7.1h-12.4M142.9 247.5v3.5M142.9 252.8v1.7M188.7 259.8h5.3M142.9 272.2h1.7M201.1 266.9v7h-12.4" fill="none" stroke="#008700" stroke-width=".35"/>
<g fill="#c00">
<circle cx="44.1" cy="62.3" r=".88"/>
<circle cx="54.7" cy="62.3" r=".88"/>
<circle cx="19.4" cy="48.2" r=".88"/>
<circle cx="63.5" cy="62.3" r=".88"/>
<circle cx="63.5" cy="48.2" r=".88"/>
<circle cx="26.5" cy="48.2" r=".88"/>
<circle cx="77.6" cy="48.2" r=".88"/>
<circle cx="149.9" cy="48.2" r=".88"/>
<circle cx="142.9" cy="48.2" r=".88"/>
<circle cx="130.5" cy="122.2" r=".88"/>
<circle cx="112.9" cy="122.2" r=".88"/>
<circle cx="157" cy="108.1" r=".88"/>
<circle cx="30" cy="139.9" r=".88"/>
<circle cx="125.2" cy="122.2" r=".88"/>
<circle cx="148.2" cy="108.1" r=".88"/>
<circle cx="236.4" cy="272.2" r=".88"/>
<circle cx="77.6" cy="62.3" r=".88"/>
<circle cx="167.6" cy="62.3" r=".88"/>
<circle cx="167.6" cy="79.9" r=".88"/>
<circle cx="167.6" cy="90.5" r=".88"/>
<circle cx="116.4" cy="48.2" r=".88"/>
<circle cx="104.1" cy="48.2" r=".88"/>
<circle cx="174.6" cy="62.3" r=".88"/>
<circle cx="218.7" cy="48.2" r=".88"/>
<circle cx="187" cy="48.2" r=".88"/>
<circle cx="206.4" cy="48.2" r=".88"/>
<circle cx="321" cy="39.3" r=".88"/>
<circle cx="187" cy="62.3" r=".88"/>
<circle cx="134.1" cy="221" r=".88"/>
<circle cx="112.9" cy="206.9" r=".88"/>
<circle cx="112.9" cy="221" r=".88"/>
<circle cx="153.5" cy="164.6" r=".88"/>
<circle cx="72.3" cy="206.9" r=".88"/>
<circle cx="72.3" cy="164.6" r=".88"/>
<circle cx="112.9" cy="164.6" r=".88"/>
<circle cx="93.5" cy="178.7" r=".88"/>
<circle cx="72.3" cy="178.7" r=".88"/>
<circle cx="112.9" cy="178.7" r=".88"/>
<circle cx="134.1" cy="178.7" r=".88"/>
<circle cx="72.3" cy="221" r=".88"/>
<circle cx="93.5" cy="221" r=".88"/>
<circle cx="153.5" cy="178.7" r=".88"/>
<circle cx="174.6" cy="178.7" r=".88"/>
<circle cx="142.9" cy="247.5" r=".88"/>
<circle cx="188.7" cy="259.8" r=".88"/>
<circle cx="351" cy="125.8" r=".88"/>
<circle cx="201.1" cy="273.9" r=".88"/>
<circle cx="363.4" cy="139.9" r=".88"/>
</g>
<text font-size="4.6" fill="#00f" x="270.8" y="265.7">LDM 8E</text>
<g font-size="4.2">
<text x="234.8" y="21.4">+3.3VO</text>
<text x="257.7" y="21.4">+3.3VO+3.3VO+3.3VO DVCC DVCC</text>
<text x="111" y="29.3">+5V</text>
<text x="15.9" y="43.9">+15V</text>
<text x="139.3" y="43.9">+15V</text>
<text x="212.3" y="44.2">DRIVE</text>
<text x="236.3" y="46.9">+3.3V</text>
<text x="235.2" y="53.1">DRIVE</text>
<text x="255.5" y="53.1">+5V</text>
<text x="260" y="48.5">GND</text>
<text x="268" y="53.1">+3.3V +3.3V</text>
<text x="274.1" y="48.5">GND</text>
<text x="288.2" y="48.5">GND</text>
<text x="302.3" y="48.5">GND</text>
<text x="317.2" y="60.1">+5V+3.3V</text>
<text x="14.8" y="71.4">GND</text>
<text x="99.5" y="71.4">GND</text>
<text x="111.8" y="71.4">GND</text>
<text x="138.3" y="71.4">GND</text>
<text x="201.8" y="71.4">GND</text>
<text x="214.1" y="71.4">GND</text>
<text x="237.1" y="80.3">GND</text>
<text x="254.7" y="80.3">GND</text>
<text x="268.8" y="80.3">GND</text>
<text x="281.2" y="80.3">GND</text>
<text x="39.5" y="85.5">GND GND</text>
<text x="170" y="85.5">GND</text>
<text x="182.4" y="85.5">GND</text>
<text x="359.6" y="85.7">+5V</text>
<text x="51.2" y="96.8">+15V</text>
<text x="107.5" y="99.8">+3.3V</text>
<text x="208.1" y="98.6">+15V</text>
<text x="256.2" y="99.9">+15V</text>
<text x="280.2" y="99.9">+5V</text>
<text x="195.8" y="103.9">+15V</text>
<text x="34.2" y="117.7">GND</text>
<text x="129.5" y="117.3">GND</text>
<text x="24.6" y="121.9">+3.3V</text>
<text x="163" y="124.8">GND</text>
<text x="207.1" y="126.1">GND</text>
<text x="256.5" y="142">GND</text>
<text x="279.4" y="142">GND</text>
<text x="108.3" y="145.5">GND</text>
<text x="125.9" y="145.5">GND</text>
<text x="358.8" y="149">GND</text>
<text x="25.4" y="156.1">GND</text>
<text x="67" y="159.8">+3.3V</text>
<text x="87.6" y="160.7">DVCC</text>
<text x="107.5" y="159.8">+3.3V</text>
<text x="128.2" y="160.7">DVCC</text>
<text x="148.1" y="159.8">+3.3V</text>
<text x="168.7" y="160.7">DVCC</text>
<text x="10.7" y="176.6">+3.3VO</text>
<text x="44.8" y="184.8">GND</text>
<text x="287.4" y="183.6">+3.3V</text>
<text x="335.7" y="183.6">GND</text>
<text x="10.7" y="196">+3.3VO</text>
<text x="67" y="202.2">+3.3V</text>
<text x="87.6" y="203">DVCC</text>
<text x="107.5" y="202.2">+3.3V</text>
<text x="128.2" y="203">DVCC</text>
<text x="44.8" y="204.2">GND</text>
<text x="335.7" y="204.8">GND</text>
<text x="10.7" y="218.9">+3.3VO</text>
<text x="44.8" y="227.1">GND</text>
<text x="286.6" y="229.5">GND</text>
<text x="253.1" y="236.5">GND</text>
<text x="355.4" y="236.6">GND</text>
<text x="10.7" y="240.1">+3.3VO</text>
<text x="253.9" y="243.6">+3.3V</text>
<text x="256.8" y="240.1">+5V</text>
<text x="356.2" y="240.1">+3.3V</text>
<text x="44.8" y="248.3">GND</text>
<text x="126.2" y="248.9">DRIVE</text>
<text x="290.4" y="247.1">+5V</text>
<text x="365.8" y="251.4">GND</text>
<text x="127.4" y="254.2">DVCC</text>
<text x="263.5" y="254.9">GND</text>
<text x="129.6" y="273.6">GND</text>
<text x="231.8" y="281.8">GND</text>
<text x="196.5" y="283.1">GND</text>
<text x="223" y="283.1">GND</text>
</g>
<g font-size="4.2" fill="#00f">
<text x="392.5" y="265.9">1.3.2</text>
<text x="310.9" y="275.5">X</text>
<text x="8.8" y="282.8">Published under CERN-OHL-S license</text>
<text x="304" y="283.3">2023-03-24</text>
</g>
<g font-size="3.9" fill="#00f">
<text x="78.9" y="83.4" transform="rotate(-90 78.9 83.4)">5V0ADJ</text>
<text x="143.9" y="81.2">DriveADJ</text>
<text x="149.4" y="100.4" transform="rotate(-90 149.4 100.4)">DriveINVI</text>
<text x="126.4" y="114.5" transform="rotate(-90 126.4 114.5)">DriveLPF</text>
<text x="77.4" y="123.5">DAC1</text>
<text x="322.5" y="127.1">GP2</text>
<text x="41.3" y="141.1">RST</text>
<text x="9.1" y="169.5">MTMS</text>
<text x="10.6" y="173">MTDI</text>
<text x="57.1" y="169.3">MTCK</text>
<text x="57.1" y="172.8">MTDO</text>
<text x="101.2" y="179.9">RCLK</text>
<text x="141.8" y="179.9">SCLK</text>
<text x="182.4" y="179.9">OEN</text>
<text x="253.4" y="179.9">RST</text>
<text x="353.2" y="176.5">MOSI</text>
<text x="355.6" y="180">SCL</text>
<text x="253.3" y="183.5">SVP</text>
<text x="357.6" y="183.5">TX</text>
<text x="248.1" y="190.5">VDET1</text>
<text x="252.6" y="187">SVN</text>
<text x="286.8" y="190.5">SVP</text>
<text x="287" y="187">RST</text>
<text x="337.6" y="187">MOSI</text>
<text x="337.6" y="190.5">SCL</text>
<text x="354.9" y="190.5">SDA</text>
<text x="357.4" y="187">RX</text>
<text x="15.2" y="192.3">RX</text>
<text x="57.1" y="192.3">TX</text>
<text x="73.6" y="195" transform="rotate(-90 73.6 195)">GP33</text>
<text x="114.2" y="195" transform="rotate(-90 114.2 195)">GP32</text>
<text x="154.7" y="195" transform="rotate(-90 154.7 195)">GP16</text>
<text x="248.1" y="194.1">VDET2</text>
<text x="251.5" y="197.6">GP32</text>
<text x="281.6" y="197.6">VDET1</text>
<text x="286.1" y="194.1">SVN</text>
<text x="337.6" y="194.1">TX</text>
<text x="337.6" y="197.6">RX</text>
<text x="353.2" y="194.1">MISO</text>
<text x="355.3" y="197.6">SCK</text>
<text x="251.5" y="201.1">GP33</text>
<text x="281.6" y="201.1">VDET2</text>
<text x="337.6" y="201">SDA</text>
<text x="358.5" y="201.2">SS</text>
<text x="250.3" y="204.6">DAC1</text>
<text x="250.3" y="208.2">DAC2</text>
<text x="285.1" y="204.6">GP32</text>
<text x="285.1" y="208.2">GP33</text>
<text x="337.6" y="208.2">MISO</text>
<text x="354.1" y="204.7">GP17</text>
<text x="354.1" y="208.2">GP16</text>
<text x="11.1" y="215.3">MISO</text>
<text x="16.3" y="211.8">SS</text>
<text x="57.1" y="211.7">SCK</text>
<text x="57.1" y="215.2">MOSI</text>
<text x="248.9" y="215.3">MTMS</text>
<text x="251.5" y="211.7">GP27</text>
<text x="283.8" y="211.7">DAC1</text>
<text x="283.8" y="215.2">DAC2</text>
<text x="337.6" y="211.7">SCK</text>
<text x="337.6" y="215.2">SS</text>
<text x="356" y="211.8">GP4</text>
<text x="356" y="215.3">GP0</text>
<text x="250.5" y="218.8">MTDI</text>
<text x="285.1" y="218.8">GP27</text>
<text x="337.6" y="218.8">GP17</text>
<text x="356" y="218.8">GP2</text>
<text x="101.2" y="222.2">DOUT</text>
<text x="141.8" y="222.2">RCLR</text>
<text x="249.2" y="222.3">MTCK</text>
<text x="253.5" y="225.8">SD2</text>
<text x="282.5" y="222.3">MTMS</text>
<text x="284" y="225.8">MTDI</text>
<text x="337.6" y="222.3">GP16</text>
<text x="337.6" y="225.8">GP4</text>
<text x="351.6" y="222.4">MTDO</text>
<text x="356" y="225.9">SD1</text>
<text x="246.6" y="232.9">SDCMD</text>
<text x="253.5" y="229.3">SD3</text>
<text x="282.7" y="232.9">MTCK</text>
<text x="337.6" y="229.3">GP0</text>
<text x="337.6" y="232.9">GP2</text>
<text x="350.3" y="232.9">SDCLK</text>
<text x="356" y="229.4">SD0</text>
<text x="13.4" y="236.4">SCL</text>
<text x="57.1" y="236.4">SDA</text>
<text x="73.6" y="237.3" transform="rotate(-90 73.6 237.3)">GP27</text>
<text x="114.2" y="237.3" transform="rotate(-90 114.2 237.3)">GP17</text>
<text x="287" y="236.4">SD2</text>
<text x="287" y="239.9">SD3</text>
<text x="337.6" y="236.3">MTDO</text>
<text x="337.6" y="239.9">SD1</text>
<text x="202.4" y="245" transform="rotate(-90 202.4 245)">DRIVEGND</text>
<text x="280.1" y="243.5">SDCMD</text>
<text x="337.6" y="243.5">SD0</text>
<text x="337.6" y="247">SDCLK</text>
<text x="228.9" y="252.1" transform="rotate(-90 228.9 252.1)">DRIVEGND</text>
<text x="124.4" y="259.4">DOUT</text>
<text x="124.8" y="262.9">RCLK</text>
<text x="157" y="261.1">DAC1</text>
<text x="115.5" y="269.8">DRIVEGND</text>
<text x="125.3" y="266.4">SCLK</text>
<text x="125.1" y="277">RCLR</text>
<text x="127.4" y="280.5">OEN</text>
</g>
<g font-size="3.9" fill="#800">
<text x="250.5" y="261.2">TITLE:</text>
<text x="379.1" y="265.9">REV:</text>
<text x="287.4" y="275.4">Company:</text>
<text x="378.7" y="276">Sheet: 1/1</text>
<text x="287.4" y="283.1">Date:</text>
<text x="336.4" y="283.2">Drawn By: N.Dornseif</text>
</g>
<g font-size="3.2" fill="#800">
<text x="41.6" y="7.1">1</text>
<text x="110.8" y="7.1">2</text>
<text x="179.9" y="7.1">3</text>
<text x="249.1" y="7.1">4</text>
<text x="318.2" y="7.1">5</text>
<text x="4.1" y="42.2">A</text>
<text x="405.9" y="42.2">A</text>
<text x="4.1" y="111.3">B</text>
<text x="405.9" y="111.3">B</text>
<text x="4.1" y="180.4">C</text>
<text x="405.9" y="180.4">C</text>
<text x="4.1" y="249.6">D</text>
<text x="405.9" y="249.6">D</text>
<text x="41.6" y="287.9">1</text>
<text x="110.8" y="287.9">2</text>
<text x="179.9" y="287.9">3</text>
<text x="249.1" y="287.9">4</text>
<text x="318.2" y="287.9">5</text>
</g>
<g font-size="3.2" fill="#000080">
<text x="42" y="27.3">MRA4007T3G</text>
<text x="42" y="24.1">D1</text>
<text x="165.5" y="27.3">MRA4007T3G</text>
<text x="165.5" y="24.1">D4</text>
<text x="244.8" y="33.4">D7</text>
<text x="267.8" y="33.4">C14</text>
<text x="281.9" y="33.4">C17</text>
<text x="296.1" y="33.4">C18</text>
<text x="310.2" y="33.4">C16</text>
<text x="324.2" y="33.4">D3</text>
<text x="42" y="40.5">U1</text>
<text x="165.5" y="40.5">U2</text>
<text x="244.8" y="36.6">MBR0580TP</text>
<text x="267.8" y="36.6">0.1u</text>
<text x="281.9" y="36.6">0.1u</text>
<text x="296.1" y="36.6">0.1u</text>
<text x="310.2" y="36.6">0.1u</text>
<text x="324.2" y="36.6">MBR0580TP</text>
<text x="38.1" y="44">LM317T</text>
<text x="118.5" y="45.5">60R025XPR</text>
<text x="118.5" y="42.3">F2</text>
<text x="161.5" y="44">LM317T</text>
<text x="323.5" y="47.5">R9</text>
<text x="332.3" y="47.5">R10</text>
<text x="323.5" y="50.8">0</text>
<text x="332.3" y="50.8">0</text>
<text x="22.6" y="59.6">0.1u</text>
<text x="22.6" y="56.4">C1</text>
<text x="66" y="59.6">240</text>
<text x="66" y="56.4">R1</text>
<text x="80.4" y="59.6">MRA4007T3G</text>
<text x="80.4" y="56.4">D2</text>
<text x="107.3" y="59.6">0.1u</text>
<text x="107.3" y="56.4">C3</text>
<text x="119.9" y="57.8">10uF</text>
<text x="119.9" y="54.6">C4</text>
<text x="146.1" y="59.6">0.1u</text>
<text x="146.1" y="56.4">C8</text>
<text x="189.4" y="59.6">240</text>
<text x="189.4" y="56.4">R13</text>
<text x="209.6" y="59.6">0.1u</text>
<text x="209.6" y="56.4">C6</text>
<text x="222.2" y="57.8">10uF</text>
<text x="222.2" y="54.6">C5</text>
<text x="244.9" y="65.2">C15</text>
<text x="262.5" y="65.2">C13</text>
<text x="276.6" y="65.2">C12</text>
<text x="289" y="65.2">C19</text>
<text x="46.6" y="70.5">R2</text>
<text x="57.9" y="70.5">C2</text>
<text x="177.9" y="70.5">C7</text>
<text x="189.4" y="70.5">R14</text>
<text x="244.9" y="68.4">0.1u</text>
<text x="262.5" y="68.4">0.1u</text>
<text x="276.6" y="68.4">0.1u</text>
<text x="289" y="68.4">0.1u</text>
<text x="46.6" y="73.7">680</text>
<text x="57.9" y="73.7">0.1u</text>
<text x="177.9" y="73.7">0.1u</text>
<text x="189.4" y="73.7">2.2k</text>
<text x="22.2" y="92.9">CON1</text>
<text x="40.4" y="95.4">F1</text>
<text x="12" y="96.9">POWER-JACK</text>
<text x="34.2" y="98.7">30R090UU</text>
<text x="159.5" y="101.9">27k</text>
<text x="159.5" y="98.7">R6</text>
<text x="174.1" y="100.4">TLV07IDR</text>
<text x="179.6" y="96.4">U3</text>
<text x="365.8" y="101.9">560</text>
<text x="365.8" y="98.7">R25</text>
<text x="139" y="105.3">10k</text>
<text x="139" y="102.1">R5</text>
<text x="115.4" y="112.8">R4</text>
<text x="214.9" y="111.1">C9</text>
<text x="263.5" y="112.8">R12</text>
<text x="286.3" y="112.8">R24</text>
<text x="370.1" y="112.7">LED3</text>
<text x="100.2" y="119.4">1M</text>
<text x="100.2" y="116.2">R3</text>
<text x="115.4" y="116">1.5M</text>
<text x="214.9" y="114.3">0.1u</text>
<text x="263.5" y="116">1.3k</text>
<text x="286.5" y="116">470</text>
<text x="340.9" y="119.7">R29</text>
<text x="370.1" y="116">ACTY</text>
<text x="340.9" y="122.9">100</text>
<text x="116.1" y="130.5">C11</text>
<text x="133.8" y="130.5">C10</text>
<text x="267.8" y="130.1">PWR</text>
<text x="267.8" y="126.9">LED1</text>
<text x="290.7" y="130.1">5V</text>
<text x="290.7" y="126.9">LED2</text>
<text x="368.7" y="130.1">LBSS138WT1G-ES</text>
<text x="368.7" y="126.9">Q7</text>
<text x="15.1" y="135.7">Reset</text>
<text x="15.8" y="132.2">SW1</text>
<text x="32.5" y="137.2">100k</text>
<text x="32.5" y="133.9">R7</text>
<text x="116.1" y="133.7">0.1u</text>
<text x="133.8" y="133.7">0.1u</text>
<text x="353.5" y="137.2">100k</text>
<text x="353.5" y="133.9">R28</text>
<text x="37.1" y="160.3">J2</text>
<text x="34.7" y="163.9">JTAG</text>
<text x="373.6" y="167.4">J6</text>
<text x="74.8" y="172.8">R16</text>
<text x="96" y="172.8">R15</text>
<text x="115.4" y="172.8">R8</text>
<text x="136.5" y="172.8">R17</text>
<text x="155.9" y="172.8">R22</text>
<text x="177.1" y="172.8">R23</text>
<text x="271.3" y="170.8">J5</text>
<text x="372.4" y="171">GPIO2</text>
<text x="74.8" y="175.9">10k</text>
<text x="96" y="175.9">10k</text>
<text x="115.4" y="175.9">10k</text>
<text x="136.5" y="175.9">10k</text>
<text x="155.9" y="175.9">10k</text>
<text x="177.1" y="175.9">10k</text>
<text x="271.3" y="174.1">GPIO1</text>
<text x="303.8" y="178.1">NODEMCU-32S</text>
<text x="313.6" y="174">U4</text>
<text x="37.1" y="183.2">J1</text>
<text x="34.4" y="186.9">UART</text>
<text x="75.5" y="190.4">LBSS138WT1G-ES</text>
<text x="84.3" y="186.3">Q2</text>
<text x="116.1" y="190.4">LBSS138WT1G-ES</text>
<text x="124.9" y="186.3">Q3</text>
<text x="156.6" y="190.4">LBSS138WT1G-ES</text>
<text x="165.5" y="186.3">Q6</text>
<text x="37.1" y="202.6">J3</text>
<text x="36.2" y="206.3">SPI</text>
<text x="74.8" y="215.1">R18</text>
<text x="96" y="215.1">R19</text>
<text x="115.4" y="215.1">R21</text>
<text x="136.5" y="215.1">R20</text>
<text x="74.8" y="218.3">10k</text>
<text x="96" y="218.3">10k</text>
<text x="115.4" y="218.3">10k</text>
<text x="136.5" y="218.3">10k</text>
<text x="37.1" y="227.3">J4</text>
<text x="36.2" y="231">I2C</text>
<text x="75.5" y="232.7">LBSS138WT1G-ES</text>
<text x="84.3" y="228.6">Q4</text>
<text x="116.1" y="232.7">LBSS138WT1G-ES</text>
<text x="124.9" y="228.6">Q5</text>
<text x="146.1" y="239.7">J7</text>
<text x="146.1" y="242.9">LED Output</text>
<text x="178.7" y="257">100</text>
<text x="178.7" y="253.8">R27</text>
<text x="206.4" y="260.9">Q1</text>
<text x="239.8" y="261">GND</text>
<text x="191.2" y="268">R26</text>
<text x="206.4" y="264.2">PMV20ENR</text>
<text x="230" y="268">R11</text>
<text x="239.8" y="264.5">GND</text>
<text x="191.2" y="271.2">100k</text>
<text x="230" y="271.2">0</text>
</g>
<g font-size="3.2" fill="#8d2323">
<text x="29.4" y="47.8">3</text>
<text x="56.4" y="47.1">2</text>
<text x="152.9" y="47.8">3</text>
<text x="179.9" y="47.1">2</text>
<text x="34.6" y="49.2">VI</text>
<text x="49" y="49.2">VO</text>
<text x="158" y="49.2">VI</text>
<text x="172.4" y="49.2">VO</text>
<text x="43" y="57.9" transform="rotate(-90 43 57.9)">1</text>
<text x="45.2" y="54.2" transform="rotate(-90 45.2 54.2)">ADJ</text>
<text x="166.5" y="57.9" transform="rotate(-90 166.5 57.9)">1</text>
<text x="168.6" y="54.2" transform="rotate(-90 168.6 54.2)">ADJ</text>
</g>
<g font-size="3.2" fill="#00f">
<text x="28.2" y="100.7">1</text>
<text x="28.2" y="107.8">2</text>
<text x="28.2" y="104.2">3</text>
<text x="168.9" y="104.2">1</text>
<text x="168.9" y="107.8">2</text>
<text x="172.4" y="106">NC</text>
<text x="186.4" y="106">NC</text>
<text x="192.4" y="104.2">8</text>
<text x="168.9" y="111.3">3</text>
<text x="192.4" y="111.3">6</text>
<text x="186.4" y="116.6">NC</text>
<text x="192.4" y="114.8">5</text>
<text x="13.9" y="139.5">4</text>
<text x="22.9" y="139.5">3</text>
<text x="13.9" y="146.6">1</text>
<text x="22.9" y="146.6">2</text>
<text x="303" y="181.9">1</text>
<text x="303" y="185.4">2</text>
<text x="306.5" y="183.6">3.3V</text>
<text x="326.5" y="185.4">37</text>
<text x="306.5" y="187.1">EN</text>
<text x="319.1" y="190.7">P22</text>
<text x="319.1" y="187.1">P23</text>
<text x="326.5" y="188.9">36</text>
<text x="303" y="192.4">4</text>
<text x="303" y="196">5</text>
<text x="306.5" y="194.2">SVN</text>
<text x="306.5" y="197.7">P34</text>
<text x="320.6" y="197.7">RX</text>
<text x="320.9" y="194.2">TX</text>
<text x="326.5" y="196">34</text>
<text x="326.5" y="192.4">35</text>
<text x="303" y="199.5">6</text>
<text x="303" y="203">7</text>
<text x="306.5" y="201.3">P35</text>
<text x="319.1" y="201.3">P21</text>
<text x="326.5" y="199.5">33</text>
<text x="303" y="206.6">8</text>
<text x="306.5" y="204.8">P32</text>
<text x="306.5" y="208.3">P33</text>
<text x="319.1" y="208.3">P19</text>
<text x="326.5" y="206.6">31</text>
<text x="300.9" y="213.6">10</text>
<text x="303" y="210.1">9</text>
<text x="306.5" y="211.8">P25</text>
<text x="306.5" y="215.4">P26</text>
<text x="319.1" y="211.8">P18</text>
<text x="321.1" y="215.4">P5</text>
<text x="326.5" y="213.6">29</text>
<text x="326.5" y="210.1">30</text>
<text x="300.9" y="217.1">11</text>
<text x="300.9" y="220.7">12</text>
<text x="306.5" y="218.9">P27</text>
<text x="319.1" y="218.9">P17</text>
<text x="326.5" y="220.7">27</text>
<text x="326.5" y="217.1">28</text>
<text x="300.9" y="224.2">13</text>
<text x="306.5" y="222.4">P14</text>
<text x="306.5" y="226">P12</text>
<text x="319.1" y="222.4">P16</text>
<text x="321.1" y="226">P4</text>
<text x="326.5" y="227.7">25</text>
<text x="326.5" y="224.2">26</text>
<text x="300.9" y="231.2">15</text>
<text x="306.5" y="233">P13</text>
<text x="321.1" y="233">P2</text>
<text x="321.1" y="229.5">P0</text>
<text x="326.5" y="231.2">24</text>
<text x="300.9" y="234.8">16</text>
<text x="300.9" y="238.3">17</text>
<text x="306.5" y="236.5">SD2</text>
<text x="319.1" y="236.5">P15</text>
<text x="326.5" y="238.3">22</text>
<text x="326.5" y="234.8">23</text>
<text x="300.9" y="241.8">18</text>
<text x="300.9" y="245.4">19</text>
<text x="306.5" y="240.1">SD3</text>
<text x="306.5" y="243.6">CMD</text>
<text x="318.4" y="243.6">SD0</text>
<text x="318.4" y="240.1">SD1</text>
<text x="326.5" y="245.4">20</text>
<text x="326.5" y="241.8">21</text>
<text x="306.5" y="247.1">5V</text>
<text x="318.8" y="247.1">CLK</text>
</g>
<g font-size="3.2" fill="#f00">
<text x="192.4" y="107.8">7</text>
<text x="186.2" y="109.5">V+</text>
<text x="303" y="188.9">3</text>
<text x="306.5" y="190.7">SVP</text>
</g>
<g font-size="3.2">
<text x="168.9" y="114.8">4</text>
<text x="172.4" y="116.6">V-</text>
<text x="33.5" y="169.2">1</text>
<text x="33.5" y="172.7">3</text>
<text x="42.1" y="169.2">2</text>
<text x="42.1" y="172.7">4</text>
<text x="33.5" y="176.2">5</text>
<text x="42.1" y="176.2">6</text>
<text x="375.2" y="176.6">1</text>
<text x="272.9" y="180.1">1</text>
<text x="272.9" y="183.6">2</text>
<text x="317.7" y="183.6">GND</text>
<text x="326.5" y="181.9">38</text>
<text x="375.2" y="180.1">2</text>
<text x="375.2" y="183.6">3</text>
<text x="272.9" y="187.1">3</text>
<text x="272.9" y="190.7">4</text>
<text x="375.2" y="187.1">4</text>
<text x="375.2" y="190.7">5</text>
<text x="33.5" y="192.1">1</text>
<text x="33.5" y="195.6">3</text>
<text x="42.1" y="192.1">2</text>
<text x="42.1" y="195.6">4</text>
<text x="272.9" y="194.2">5</text>
<text x="272.9" y="197.7">6</text>
<text x="375.2" y="194.2">6</text>
<text x="375.2" y="197.7">7</text>
<text x="272.9" y="201.3">7</text>
<text x="326.5" y="203">32</text>
<text x="375.2" y="201.3">8</text>
<text x="272.9" y="204.8">8</text>
<text x="272.9" y="208.3">9</text>
<text x="317.7" y="204.8">GND</text>
<text x="375.2" y="204.8">9</text>
<text x="375.2" y="208.3">10</text>
<text x="33.5" y="211.5">1</text>
<text x="33.5" y="215">3</text>
<text x="42.1" y="211.5">2</text>
<text x="42.1" y="215">4</text>
<text x="272.9" y="211.8">10</text>
<text x="272.9" y="215.4">11</text>
<text x="375.2" y="211.8">11</text>
<text x="375.2" y="215.4">12</text>
<text x="33.5" y="218.5">5</text>
<text x="42.1" y="218.5">6</text>
<text x="272.9" y="218.9">12</text>
<text x="375.2" y="218.9">13</text>
<text x="272.9" y="222.4">13</text>
<text x="272.9" y="226">14</text>
<text x="300.9" y="227.7">14</text>
<text x="375.2" y="222.4">14</text>
<text x="375.2" y="226">15</text>
<text x="272.9" y="229.5">15</text>
<text x="272.9" y="233">16</text>
<text x="306.5" y="229.5">GND</text>
<text x="375.2" y="229.5">16</text>
<text x="375.2" y="233">17</text>
<text x="33.5" y="236.2">1</text>
<text x="33.5" y="239.7">3</text>
<text x="42.1" y="236.2">2</text>
<text x="42.1" y="239.7">4</text>
<text x="272.9" y="236.5">17</text>
<text x="375.2" y="236.5">18</text>
<text x="272.9" y="240.1">18</text>
<text x="272.9" y="243.6">19</text>
<text x="375.2" y="240.1">19</text>
<text x="375.2" y="243.6">20</text>
<text x="147.7" y="248.9">1</text>
<text x="272.9" y="247.1">20</text>
<text x="147.7" y="252.4">2</text>
<text x="147.7" y="255.9">3</text>
<text x="147.7" y="259.5">4</text>
<text x="147.7" y="263">5</text>
<text x="147.7" y="266.5">6</text>
<text x="240.6" y="269.7">1</text>
<text x="147.7" y="270.1">7</text>
<text x="147.7" y="273.6">8</text>
<text x="240.6" y="273.2">2</text>
<text x="147.7" y="277.1">9</text>
<text x="147.7" y="280.6">10</text>
</g>
</svg>
